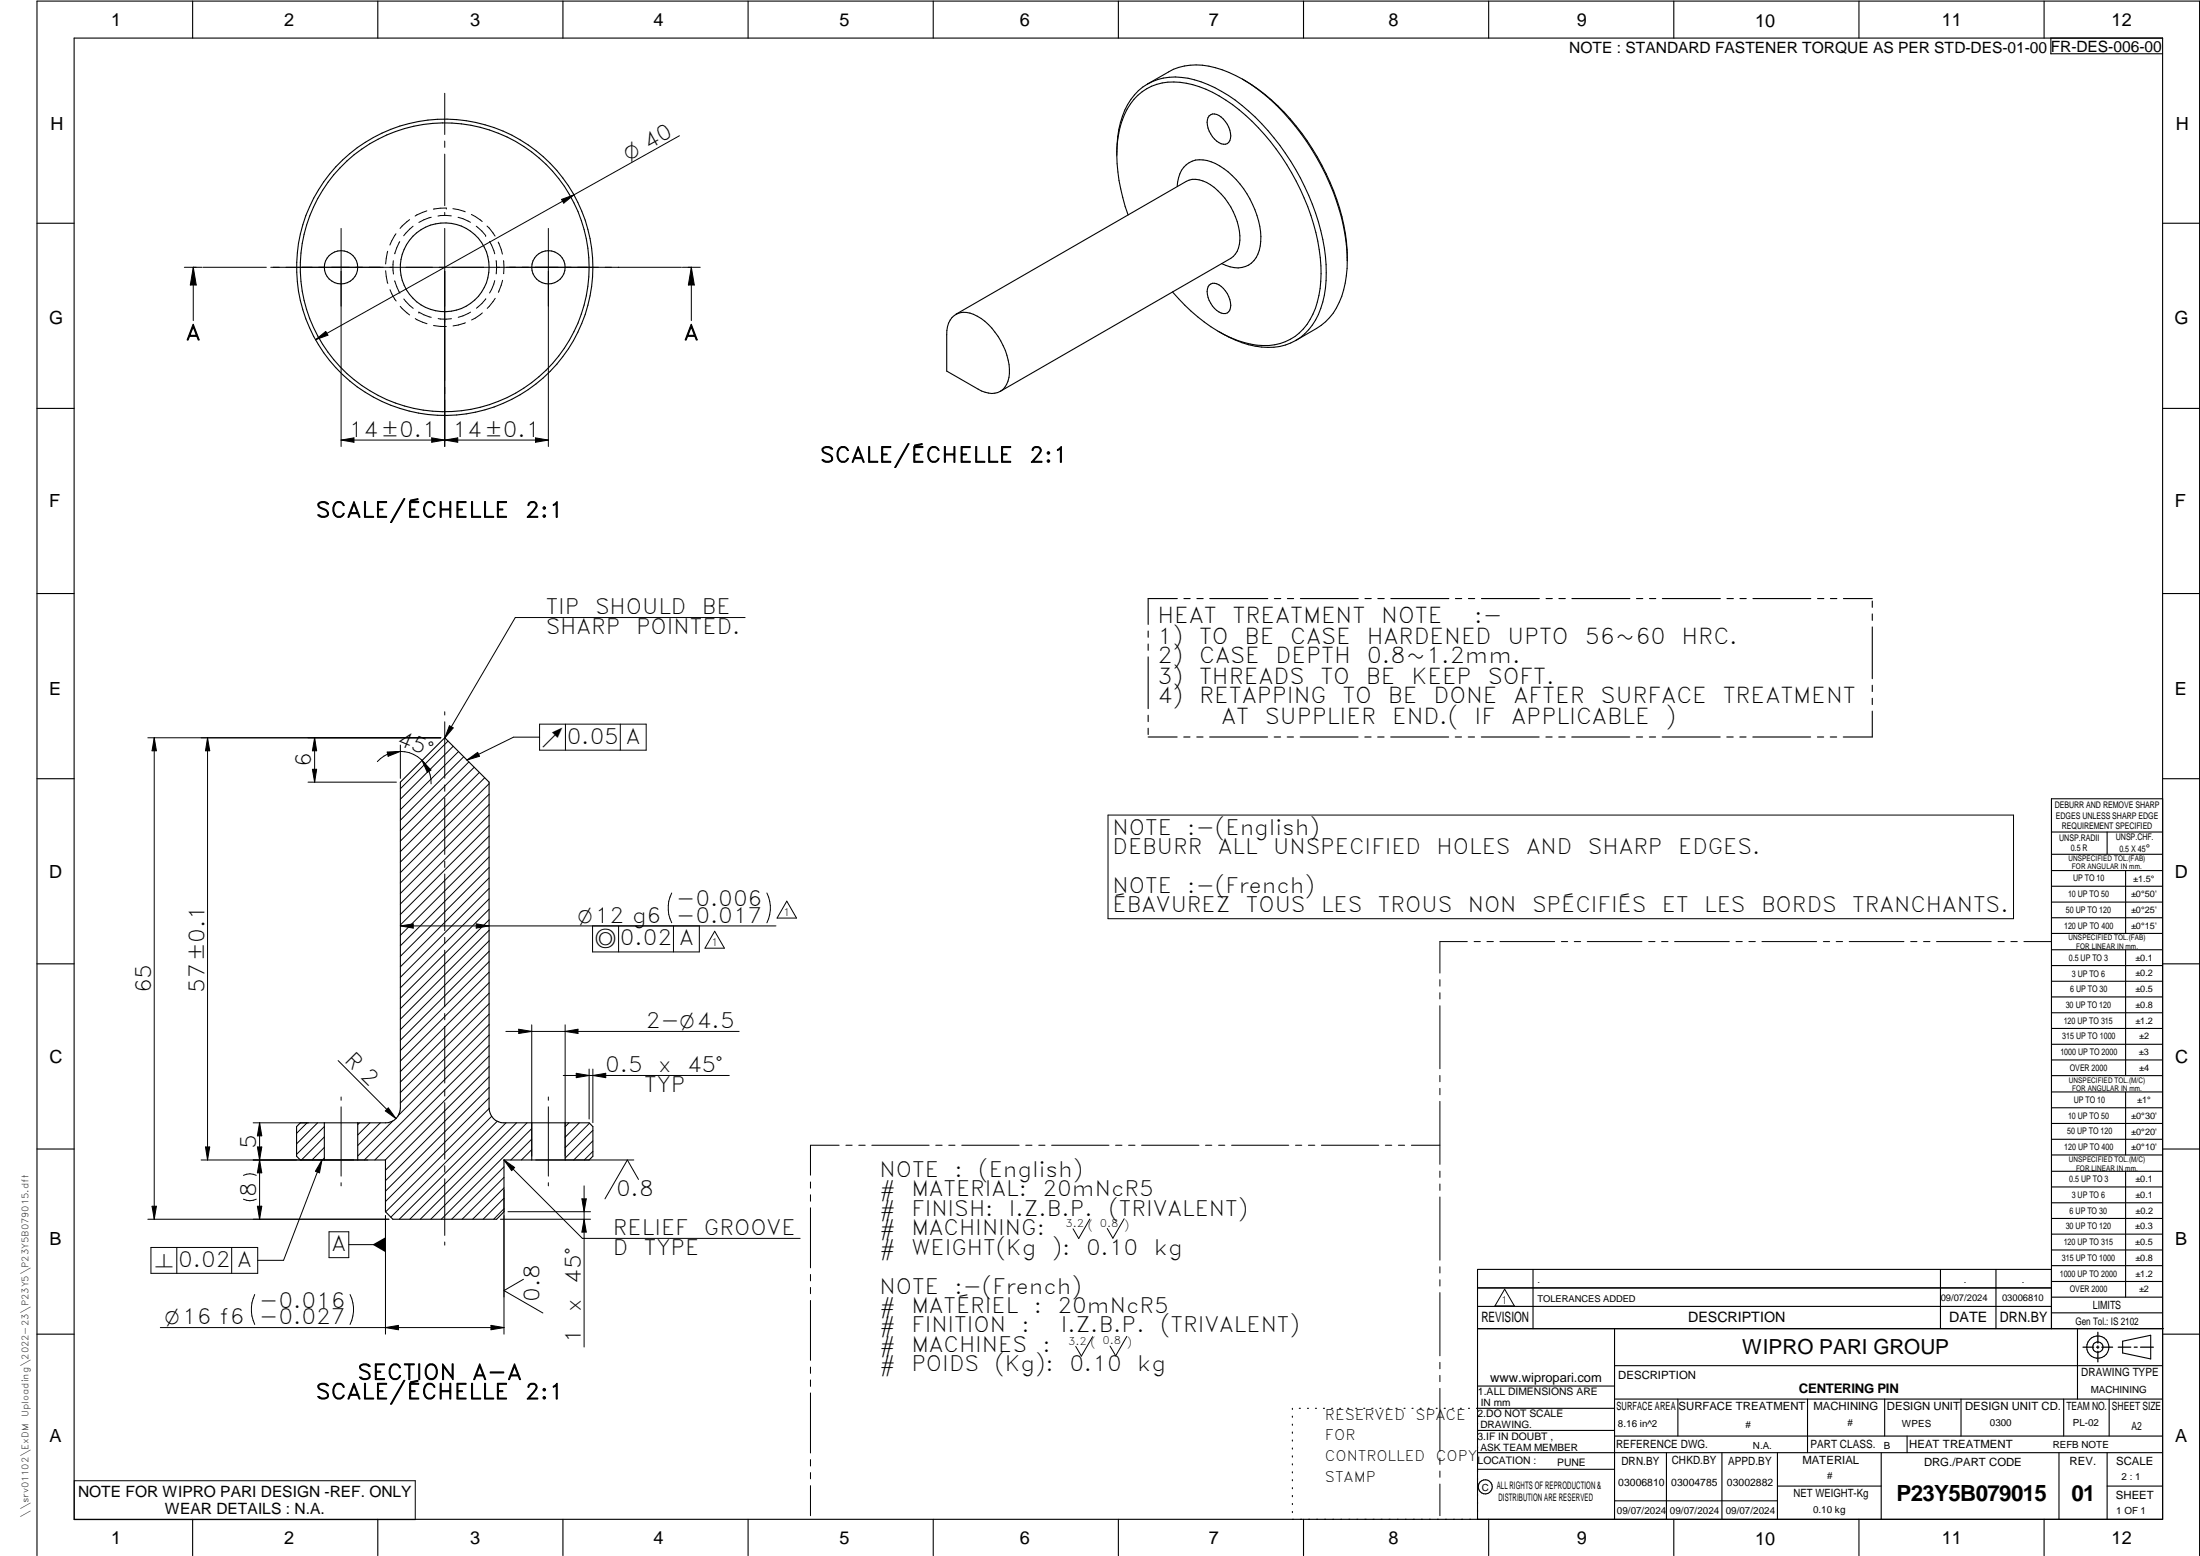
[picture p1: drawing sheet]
<svg xmlns="http://www.w3.org/2000/svg" width="594mm" height="420mm" viewBox="0 0 594 420" stroke-linecap="round" stroke-linejoin="round" font-family="sans-serif">
<g fill="none" stroke="#000" stroke-width=".3">
<path d="M20 10.3h564v400h-564zM52 .3v10M102 .3v10M152 .3v10M202 .3v10M252 .3v10M302 .3v10M352 .3v10M402 .3v10M452 .3v10M502 .3v10M552 .3v10"/>
<path d="M553.8 10.3v4.2h30.2M309.9 22.7a16.9 16.9 0 0 1 14.5-.6 48.2 48.2 0 0 1 21.2 17.1 62.5 62.5 0 0 1 12.5 32.3 26.1 26.1 0 0 1-3.7 16.3 14.2 14.2 0 0 1-4.5 4.1M309.9 22.7a16.9 16.9 0 0 0-7.8 12.2l-.4 4-.1 2.9M326.5 31.3a2.34 2.34 0 0 1 3.3 .3 6.3 6.3 0 0 1 2.3 6.4 1.86 1.86 0 0 1-2.9 .5 6.3 6.3 0 0 1-3-6.7zM335.5 21.4a58.8 58.8 0 0 1 23.6 27.8 51.1 51.1 0 0 1 4.7 21.2M335.5 21.4a23.9 23.9 0 0 0-15.7-3.6l-2.9 .9-7 4M335.5 21.4a58.7 58.7 0 0 1 21.3 23.4 57.3 57.3 0 0 1 7 25.6M304.6 58a44 44 0 0 1-2.5-21.9 16.3 16.3 0 0 1 8.9-12.8 18.4 18.4 0 0 1 14.6 .8 51.6 51.6 0 0 1 21.9 20.4 57.8 57.8 0 0 1 9.2 29.4 22.9 22.9 0 0 1-4.7 14.9 14.3 14.3 0 0 1-14.3 4.1 36.5 36.5 0 0 1-17.8-10.5l-3.3-3.6M317.9 50.4a7 7 0 0 1 4-6.9 9.3 9.3 0 0 1 8.6 2.1 24.7 24.7 0 0 1 9.9 19.6 6.8 6.8 0 0 1-5 7 8.6 8.6 0 0 1-5.5-1M10 60.3h10M326.5 77a2.34 2.34 0 0 1 3.3 .3 6.4 6.4 0 0 1 2.3 6.4 1.86 1.86 0 0 1-2.9 .5 6.3 6.3 0 0 1-3-6.7zM363.8 70.4a23.6 23.6 0 0 1-4.8 15.4 26.5 26.5 0 0 1-9.1 6.1"/>
<path d="M584 60.3h10M257.1 85.7a5.2 5.2 0 0 1 6.8-.3 18.5 18.5 0 0 1 8.7 15.5 5 5 0 0 1-4.8 5.4 8.5 8.5 0 0 1-3.7-1.2l-8.5-4.9v-9.8a6.9 6.9 0 0 1 1.5-4.7zM258.1 84.9l62.2-35.9a7 7 0 0 1 7.6 1.6 18.3 18.3 0 0 1 6.8 15.4 5.3 5.3 0 0 1-2.3 3.8l-62.3 35.9M329.2 89.6a24.1 24.1 0 0 0 16.4 4l1.5-.4 2.8-1.3M10 110.3h10M584 110.3h10M10 160.3h10M310 170.4v1.7M310 173.9v1.7M310 177.4v13.9M317.9 161.6h-7.9v7M319.7 161.6h1.7"/>
<path d="M323.2 161.6h1.7M326.7 161.6h15.6M344.1 161.6h1.8M347.6 161.6h1.7M351.1 161.6h15.7M368.6 161.6h1.7M372.1 161.6h1.7M375.6 161.6h15.6M393 161.6h1.7M396.5 161.6h1.7M400 161.6h15.7M417.5 161.6h1.7"/>
<path d="M421 161.6h1.7M424.5 161.6h15.6M441.9 161.6h1.7M445.4 161.6h1.7M448.9 161.6h15.7M466.3 161.6h1.8M469.9 161.6h1.6M473.4 161.6h15.6M490.8 161.6h1.7M494.3 161.6h1.7M497.8 161.6h7.8M505.6 162.3v1.7"/>
<path d="M505.6 165.8v1.7M505.6 169.3v14M584 160.3h10M120.1 199.2l12 12v88a4 4 0 0 0 4 4h23l1 1v8l-1 1h-23v14l-2 2h-28l-2-2v-14h-23l-1-1v-8l1-1h23a4 4 0 0 0 4-4v-88zM310 193.1v1.8M310 196.6v1.7M310 199h7.9M319.7 199h1.6M323.2 199h1.7M326.6 199h15.7M344.1 199h1.7M347.6 199h1.7"/>
<path d="M351.1 199h15.6M368.5 199h1.7M372 199h1.8M375.5 199h15.7M393 199h1.7M396.5 199h1.7M400 199h15.6M417.4 199h1.7M420.9 199h1.7M424.4 199h15.7M441.9 199h1.7M445.4 199h1.7"/>
<path d="M448.9 199h15.6M466.3 199h1.7M469.8 199h1.7M473.3 199h15.6M490.8 199h1.7M494.2 199h1.8M505.6 192v7h-7.9M505.6 185v1.7M505.6 188.6v1.6M10 210.3h10M584 215.7h-30v143.1M584 210.3h10"/>
<path d="M554 224.7h30M554 230.7h30M554 235.1h30M554 239.3h30M569 224.7v6M574 235.1v17M554 243.6h30M554 247.8h30M554 252.1h30M554 256.5h30M574 256.5v33.9M10 260.3h10"/>
<path d="M554 260.7h30M554 265h30M554 269.2h30M554 273.5h30M554 277.7h30M584 260.3h10M554 282h30M554 286.2h30M554 290.4h30M554 294.9h30M554 299.1h30M574 294.9v17"/>
<path d="M10 310.3h10M87.6 303.2v10M96.6 303.2v10M143.6 303.2v10M152.6 303.2v10M554 303.4h30M554 307.6h30M554 311.9h30M554 316.3h30M574 316.3v34M584 310.3h10M554 320.5h30"/>
<path d="M554 324.8h30M554 329h30M554 333.2h30M554 337.5h30M399 358.8h185.2M399 352.8h155M399 347.8h155M414 342.8v16M436 358.8v51.5M524 342.8v16M539 342.8v16M554 341.8h30"/>
<path d="M554 346h30M554 350.3h30M554 354.5h30M554 342.8h-155v67.5M561 358.8v19M10 360.3h10M399 374.3h37M436 377.8h148M453.1 377.8v10M488.1 377.8v14.5M508.9 377.8v10M529.5 377.8v10"/>
<path d="M557.3 377.8v10M569.5 377.8v10M573.2 362.2l7.6-1.6v6.3l-7.6-1.6zM584 368.8h-148M584 360.3h10M349 380.3v.3M349 382.4v.3M349 384.6v.3M349 386.7v.3M349 388.8v.3M349 391v.3M349 393.1v.3"/>
<path d="M349 395.3v.3M349 397.4v.3M349 399.5v.3M350.9 380.3h.2M353.1 380.3h.2M355.2 380.3h.3M357.4 380.3h.3M359.6 380.3h.3M361.7 380.3h.3M363.9 380.3h.3M366.1 380.3h.3M368.3 380.3h.2"/>
<path d="M370.4 380.3h.3M372.6 380.3h.3M374.8 380.3h.3M376.9 380.3h.4M379.1 380.3h.3M381.3 380.3h.3M383.4 380.3h.4M385.6 380.3h.3M387.8 380.3h.3M390 380.3h.3M392.2 380.3h.3M394.3 380.3h.3"/>
<path d="M396.5 380.3h.3M398.7 380.3h37.3M399 396.7h37M399 392.3h185M399 386.2h37M436 387.8h148M450 392.3v18M465 392.3v18M480 392.3v18M508 392.3v18M515 387.8v4.5M556 392.3v18"/>
<path d="M569 392.3v18M52 410.3v9.7M102 410.3v9.7M152 410.3v9.7M202 410.3v9.7M252 410.3v9.7M302 410.3v9.7M349 401.7v.3M349 403.8v.4M349 406v.3M349 408.1v.3M352 410.3v9.7"/>
<path d="M402 410.3v9.7M436 405.3h44M452 410.3v9.7M480 401.3h28M502 410.3v9.7M552 410.3v9.7M569 401.3h15M10 420v-419.7h584v419.7"/>
<circle cx="92.1" cy="72.2" r="4.5"/>
<circle cx="120.1" cy="72.2" r="12"/>
<circle cx="120.1" cy="72.2" r="39"/>
<circle cx="120.1" cy="72.2" r="40"/>
<circle cx="148.1" cy="72.2" r="4.5"/>
<circle cx="566.5" cy="363.7" r="1.39"/>
<circle cx="566.5" cy="363.8" r="3"/>
<circle cx="401.1" cy="401.5" r="1.9"/>
</g>
<g fill="none" stroke="#000" stroke-width=".27">
<path d="M120.1 25.2v11.1M120.1 38.1v1.7M183.5 36.7l-28.5 15.9M110.6 59.3l-2.6 2.4M115.3 56.9l-3.2 1.4M116.5 58.7l-2 .7-1.4 .7M120.1 41.6v13.9M120.1 57.4v.8M120.5 56.2h.1M120.5 56.2l-3.5 .3M121.9 58.3l-1.4-.1-2.2 .1M122.3 56.3l3.3 .9"/>
<path d="M123.7 58.7l1.3 .4 2 .9M127.3 57.9l2.9 1.9M151.6 53.8l3.4-1.2-2.8 2.3zM155 52.6l-69.8 39.1M49.8 72.2h4.8M52.2 72.2v14.4M52.2 72.2l.8 4.8h-1.6zM54.8 72.2h17.1M73.1 72.2h110.9M92.1 61.7v58.9M104.1 73.1l.6 3.4M104.7 67.9l-.6 3.4"/>
<path d="M105.3 78.2l1.7 3.1M106.2 70.4v3.6M106.6 75.8l1.4 3.4M106.9 63.1l-1.6 3.1M107.9 65.2l-1.3 3.3M111.5 61.1l-2.5 2.6M120.1 61.7v58.9M128.6 61.1l2.5 2.5M131.1 63.6h.1M131.5 61l2.2 2.8M132.2 65.2l1.4 3.3M133.6 75.8l-1.4 3.3"/>
<path d="M134 70.4v3.6M134.5 65.4l1.2 3.2M135.7 75.7l-1.1 3.3M136 70.4v3.5M148.1 61.7v58.9M184.3 72.2h4.8M186.7 72.2l.8 4.8h-1.6zM186.7 72.2v14.4M85.2 91.7l2.8-2.2 .6 1zM108.1 82.7l2.5 2.3M109 80.7l2.6 2.6M112.1 86l3.2 1.4"/>
<path d="M113.1 84.3l1.4 .7 2 .7M113.1 84.3h.1M117.1 87.9l3.4 .3M118.3 86l2.2 .2 1.4-.1M125.7 87.2l-3.4 .8M127.1 84.3l-2.1 1-1.3 .4M130.3 84.5l-3 1.9M131.2 80.7l-1.1 1.3-1.5 1.2M133.7 80.6l-2.1 2.7M92.1 118.8h56M92.1 118.8l3.5-.6v1.2zM116.6 118.2v1.2l7-1.2v1.2z"/>
<path d="M144.6 118.2l3.5 .6-3.5 .6zM201.2 166.8h-62.1l-19 32.5M39.9 199.2h79.1M41.6 199.2l.6 3.5h-1.1zM41.6 199.2v130M56 199.2v114M56 199.2l.6 3.5h-1.1zM85 199.2v12M85 199.2l.5 3.5h-1.1zM120.1 192.2v.9M120.1 194.9v15.2M121.4 196l1 .6-2.3 2.7z"/>
<path d="M145.7 199.1h-7l-12.6 6.1M145.7 195.5h28.8v7.1h-28.8zM152.7 195.5v7.1M167.5 195.5v7.1M83.2 211.2h23.9M84.4 207.7h1.1l-.5 3.5zM104.6 203.1l3.5-.2-3.3 1.3zM108.1 202.9a8.3 8.3 0 0 1 8.3 8.8M108.1 201.2v9M108.1 202.9a8.3 8.3 0 0 0-6.2 2.8M114 205.3l2.4 2.6-1 .7zM120.1 212v1.7"/>
<path d="M120.1 215.4v15.3M121 200.1l-12.9 12.9M122.4 201.5l-14.3 14.3M123.8 202.9l-15.7 15.8M125.2 204.3l-17.1 17.2M126.1 205.2l2.9-2 .5 1zM126.6 205.7l-18.5 18.6M128.1 207.2l-20 19.9M129.4 208.6l-21.3 21.4M130.9 210l-22.8 22.8M132.1 211.6l-24 24M132.1 214.5l-24 23.9"/>
<path d="M132.1 217.3l-24 24M120.1 232.5v1.7M120.1 236v15.3M132.1 220.1l-24 24M132.1 222.9l-24 24M132.1 225.8l-24 24M132.1 228.6l-24 24M132.1 231.4l-24 24M132.1 234.2l-24 24M132.1 237.1l-24 24M132.1 239.9l-24 24M299.2 220.1h244.5v28h-244.5z"/>
<path d="M108.1 250h101.4M108.1 250l3.5-.5v1.1zM120.1 253.1v1.7M120.1 256.6v15.3M128.6 249.5l3.5 .5-3.5 .6zM132.1 254l-24 24M132.1 256.9l-24 24M132.1 259.7l-24 24M132.1 242.7l-24 24M132.1 245.5l-24 24M132.1 248.4l-24 24M132.1 251.2l-24 24"/>
<path d="M160 250v7h28.8v-7M167 250v7M181.4 241.1a9 9 0 0 0 0 8.1M181.9 250v7M193 251.5l2.6 4.5h-5.2zM207.1 241.1a9 9 0 0 1 0 8.1M212.5 243.3l2.6 4.6h-5.3zM396.2 254.3h-7.4v8.5M398.1 254.3h1.6M401.5 254.3h1.8M405 254.3h14.8M421.6 254.3h1.7"/>
<path d="M425.1 254.3h1.7M428.6 254.3h14.8M445.2 254.3h1.7M448.7 254.3h1.7M452.2 254.3h14.8M468.8 254.3h1.7M472.3 254.3h1.7M475.8 254.3h14.8M492.4 254.3h1.7M495.8 254.3h1.8M499.4 254.3h14.7M516 254.3h1.6"/>
<path d="M519.4 254.3h1.8M522.9 254.3h14.8M539.5 254.3h1.7M543 254.3h1.7M546.5 254.3h7.4M120.1 273.7v1.7M120.1 277.2v15.2M132.1 279.5l-33.7 33.7M132.1 262.5l-24 24M132.1 265.3l-24 24M132.1 276.6l-24.5 24.6M132.1 268.2l-24 24"/>
<path d="M132.1 271l-24 24M132.1 273.9l-24 23.9M136.6 278.5h63M140.1 277.9l3.5 .6-3.5 .6zM143.6 276.7v35.5M152.6 278.5l3.5-.6v1.2zM152.6 276.7v35.5M388.8 264.5v1.8M388.8 268.1v1.6M388.8 271.6v17M91.3 286.4l15.6 15.6M92.1 296.2v.9"/>
<path d="M92.1 298.9v18.7M104 300l.9-.8 2 2.8zM120.1 294.2v1.8M120.1 297.7v15.3M132.1 282.3l-30.9 30.9M132.1 288l-28 28M132.1 290.8l-28 28M132.1 293.6l-28 28M132.1 296.5l-28 27.9M132.1 285.2l-28.1 28M132.1 299.3l-28 27.9M148.1 296.2v.9"/>
<path d="M148.1 298.9v18.7M152.1 290.4h44.8M155.6 289.8l3.5 .6-3.5 .6zM159.1 288.7v13.5M160.1 290.4l3.5-.6v1.2zM160.1 288.7v14.4M388.8 290.4v1.7M388.8 293.9v1.7M388.8 297.4v17M54.3 313.2h45M55.5 309.7h1.1l-.6 3.5zM68.4 303.2h14.9"/>
<path d="M69.2 317.4a3.8 3.8 0 0 0-3.5 0M69.5 309.7h1.2l-.6 3.5zM70.1 313.2l.6 3.5h-1.2zM70.1 303.2l.6 3.5h-1.2zM70.1 303.2v26M82.9 303.2l-2.8 2.8M85.8 303.2l-5.7 5.7M86.9 313.2l-10.3 27.1h-7M86.9 313.2l-.6 3.5-1.1-.4zM87.6 312.7l-.5 .5M87.6 309.8l-3.4 3.4M87.6 304.2l-7.5 7.5"/>
<path d="M87.6 307l-6.2 6.2M92.1 319.4v.8M97.1 303.2l-.5 .5M99.9 303.2l-3.3 3.3M102.7 303.2l-6.1 6.1M106.1 302.7l-9.5 9.5M120.1 314.8v1.7M120.1 318.3v15.3M132.8 301.4l-27.3 27.3M134.3 302.8l-26.5 26.4M136.1 315.1l-14.1 14.1M136.1 317.9l-11.3 11.3"/>
<path d="M136.1 313.2l21.2 21.2h58.8M136.1 313.2l2.9 2.1-.8 .8zM136.6 303.2l-25.9 26M139.5 303.2l-26 26M142.3 303.2l-26 26M143.6 304.8l-24.4 24.4M143.6 310.4l-2.8 2.8M143.6 307.6l-5.6 5.6M144.6 313.2h26.5M148.1 319.4v.8M153.6 303.2l-1 1M156.5 303.2l-3.9 3.9"/>
<path d="M159.2 303.3l-6.6 6.6M160.1 305.2l-7.5 7.5M160.1 308.1l-5.2 5.1M160.1 310.9l-2.3 2.3M172.4 318.5l-3-5.3-6 10.5M218.9 319.2v1.6M226.6 309.2h-7.7v8.1M228.4 309.2h1.7M231.9 309.2h1.7M235.4 309.2h15.5M252.7 309.2h1.7M256.2 309.2h1.7"/>
<path d="M259.7 309.2h15.5M277 309.2h1.7M280.5 309.2h1.7M284 309.2h15.5M301.2 309.2h1.8M304.8 309.2h1.7M308.3 309.2h15.5M325.5 309.2h1.7M329.1 309.2h1.6M332.6 309.2h15.4M349.8 309.2h1.7M353.3 309.2h1.7"/>
<path d="M356.8 309.2h15.5M374.1 309.2h1.7M377.6 309.2h1.7M381.1 309.2h7.7M388.8 316.2v1.7M388.8 319.7v1.7M39.9 329.2h65.1M40.8 336.8h28.8v7h-28.8zM41.1 325.7h1.1l-.6 3.5zM47.7 336.8v7M62.6 336.8v7M69.2 323.8a3.8 3.8 0 0 1-3.5 0"/>
<path d="M69.5 325.7h1.2l-.6 3.5zM88.9 332.6h5.3v7h-5.3zM94.2 336.1h9.9M104.1 328.3v32M120.1 335.4v.8M135.1 329.2h24.4M136.1 320.8l-8.5 8.4M136.1 323.6l-5.6 5.6M136.1 326.4l-2.8 2.8M136.1 321.3v39M137.2 327.2h22.3M157.1 323.7h1.2l-.6 3.5z"/>
<path d="M157.7 329.2l.6 3.5h-1.2zM157.7 320.2v43.5M218.9 322.6v1.8M218.9 326.1v16.2M294.3 329.2l-3 5.2-1.5-2.6M303.6 329.1l-3.1 5.2-1.5-2.6M388.8 323.2v17.1M43.3 358.5h92.8M68.8 349.5a9.4 9.4 0 0 0 0 8.1M94.5 349.5a9.1 9.1 0 0 1 0 8.1M104.1 358.5l3.5-.6v1.2zM132.6 357.9l3.5 .6-3.5 .6z"/>
<path d="M141.3 345.4l-5.2 3.1 10.5 6M218.9 344.1v1.8M218.9 347.6v1.7M218.9 351.2v16.1M388.8 342.1v1.6M388.8 345.6v1.7M388.8 349v17.1M406.3 348.1l2.6 4.5h-5.2zM218.9 369.1v1.7M218.9 372.6v1.8M218.9 376.1v16.2M295.1 360.9l-3.1 5.3-1.5-2.6"/>
<path d="M304.3 360.8l-3 5.3-1.5-2.6M388.8 367.9v1.7M388.8 371.4v1.7M388.8 374.9v17M20.1 399.8h92v10.5h-92zM218.9 394.1v1.8M218.9 397.6v1.7M388.8 393.7v1.7M388.8 397.2v1.7M218.9 401.2v8.1M388.8 400.7v8.6"/>
</g>
<path d="M566.5 359.7v3M562.5 363.8h2.9M566.1 363.8h.7M566.5 363.4v.7M566.5 364.9v2.8M567.6 363.8h2.9M572 363.8h3.4M576.3 363.8h.8M578 363.8h3.5" fill="none" stroke="#000" stroke-width=".34"/>
<g fill="#000">
<path d="M151.6 53.8l3.4-1.2-2.8 2.3zM52.2 72.2l.8 4.8h-1.6zM186.7 72.2l.8 4.8h-1.6zM85.2 91.7l2.8-2.2 .6 1zM92.1 118.8l3.5-.6v1.2zM116.6 118.2l3.5 .6-3.5 .6zM120.1 118.8l3.5-.6v1.2zM144.6 118.2l3.5 .6-3.5 .6zM121.4 196l1 .6-2.3 2.7zM41.6 199.2l.6 3.5h-1.1zM56 199.2l.6 3.5h-1.1zM84.4 207.7h1.1l-.5 3.5z"/>
<path d="M85 199.2l.5 3.5h-1.1zM104.6 203.1l3.5-.2-3.3 1.3zM114 205.3l2.4 2.6-1 .7zM126.1 205.2l2.9-2 .5 1zM108.1 250l3.5-.5v1.1zM128.6 249.5l3.5 .5-3.5 .6zM140.1 277.9l3.5 .6-3.5 .6zM152.6 278.5l3.5-.6v1.2zM104 300l.9-.8 2 2.8zM155.6 289.8l3.5 .6-3.5 .6zM160.1 290.4l3.5-.6v1.2zM55.5 309.7h1.1l-.6 3.5z"/>
<path d="M70.1 313.2l.6 3.5h-1.2zM69.5 309.7h1.2l-.6 3.5zM70.1 303.2l.6 3.5h-1.2zM86.9 313.2l-.6 3.5-1.1-.4zM136.1 313.2l2.9 2.1-.8 .8zM41.1 325.7h1.1l-.6 3.5zM69.5 325.7h1.2l-.6 3.5zM100.6 336.1l3.5-2v4zM157.7 329.2l.6 3.5h-1.2zM157.1 323.7h1.2l-.6 3.5zM104.1 358.5l3.5-.6v1.2zM132.6 357.9l3.5 .6-3.5 .6z"/>
</g>
<g font-size="6">
<text x="512.1" y="405.2">P23Y5B079015</text>
<text x="559.4" y="405.2">01</text>
</g>
<g font-size="5.9">
<text x="312.5" y="168.4">HEAT</text>
<text x="312.5" y="173.8">1)</text>
<text x="323.8" y="173.8">TO</text>
<text x="332.8" y="168.4">TREATMENT</text>
<text x="336.1" y="173.8">BE</text>
<text x="348.4" y="173.8">CASE</text>
<text x="369.1" y="173.8">HARDENED</text>
<text x="373" y="168.4">NOTE</text>
<text x="398.1" y="168.4">:-</text>
<text x="407.1" y="173.8">UPTO</text>
<text x="427.9" y="173.8">56~60</text>
<text x="454.1" y="173.8">HRC.</text>
<text x="312.5" y="179.2">2)</text>
<text x="323.8" y="179.2">CASE</text>
<text x="344.5" y="179.2">DEPTH</text>
<text x="369.1" y="179.2">0.8~1.2mm.</text>
<text x="312.5" y="184.6">3)</text>
<text x="323.8" y="184.6">THREADS</text>
<text x="356.6" y="184.6">TO</text>
<text x="368.8" y="184.6">BE</text>
<text x="381.2" y="184.6">KEEP</text>
<text x="401.7" y="184.6">SOFT.</text>
<text x="312.5" y="190">4)</text>
<text x="323.8" y="190">RETAPPING</text>
<text x="362.5" y="190">TO</text>
<text x="374.8" y="190">BE</text>
<text x="387.1" y="190">DONE</text>
<text x="408.7" y="190">AFTER</text>
<text x="432.2" y="190">SURFACE</text>
<text x="465.2" y="190">TREATMENT</text>
<text x="329.7" y="195.4">AT</text>
<text x="341.6" y="195.4">SUPPLIER</text>
<text x="375.9" y="195.4">END.(</text>
<text x="398.2" y="195.4">IF</text>
<text x="408.1" y="195.4">APPLICABLE</text>
<text x="449.7" y="195.4">)</text>
</g>
<g font-size="5.7">
<text x="50.2" y="91.8">A</text>
<text x="184.7" y="91.8">A</text>
<text x="94.2" y="117.9">14±0.1</text>
<text x="122.2" y="117.9">14±0.1</text>
<text x="221.4" y="124.8">SCALE/ÉCHELLE</text>
<text x="277.9" y="124.8">2:1</text>
<text x="85.3" y="139.7">SCALE/ÉCHELLE</text>
<text x="141.8" y="139.7">2:1</text>
<text x="147.4" y="165.9">TIP</text>
<text x="160.7" y="165.9">SHOULD</text>
<text x="189.5" y="165.9">BE</text>
<text x="147.4" y="171.2">SHARP</text>
<text x="171.7" y="171.2">POINTED.</text>
<text x="106.9" y="200.8" transform="rotate(22 106.9 200.8)">45°</text>
<text x="153" y="200.8">0.05 A</text>
<text x="84.1" y="207.2" transform="rotate(-90 84.1 207.2)">6</text>
<text x="300.4" y="225.3">NOTE</text>
<text x="320.6" y="225.3">:-(English)</text>
<text x="300.4" y="230.6">DEBURR</text>
<text x="328.9" y="230.6">ALL</text>
<text x="343.8" y="230.6">UNSPECIFIED</text>
<text x="387.9" y="230.6">HOLES</text>
<text x="412.1" y="230.6">AND</text>
<text x="428.8" y="230.6">SHARP</text>
<text x="453.1" y="230.6">EDGES.</text>
<text x="182.6" y="244.6">-0.006</text>
<text x="300.4" y="241.1">NOTE</text>
<text x="320.6" y="241.1">:-(French)</text>
<text x="300.4" y="246.3">ÉBAVUREZ</text>
<text x="336.4" y="246.3">TOUS</text>
<text x="356.7" y="246.3">LES</text>
<text x="372.1" y="246.3">TROUS</text>
<text x="396.3" y="246.3">NON</text>
<text x="413.7" y="246.3">SPÉCIFIÉS</text>
<text x="448.8" y="246.3">ET</text>
<text x="460.2" y="246.3">LES</text>
<text x="475.5" y="246.3">BORDS</text>
<text x="500.2" y="246.3">TRANCHANTS.</text>
<text x="167.4" y="255.3">0.02 A</text>
<text x="40.8" y="268.2" transform="rotate(-90 40.8 268.2)">65</text>
<text x="55.2" y="268.1" transform="rotate(-90 55.2 268.1)">57±0.1</text>
<text x="174.4" y="277.6">2-O4.5</text>
<text x="92.8" y="286.6" transform="rotate(45 92.8 286.6)">R 2</text>
<text x="163.4" y="289.6">0.5</text>
<text x="177.7" y="289.6">x</text>
<text x="185.5" y="289.6">45°</text>
<text x="173.9" y="294.8">TYP</text>
<text x="69.2" y="310.2" transform="rotate(-90 69.2 310.2)">5</text>
<text x="237.5" y="317.8">NOTE</text>
<text x="257.7" y="317.8">:</text>
<text x="264.1" y="317.8">(English)</text>
<text x="69.2" y="323.2" transform="rotate(-90 69.2 323.2)">8</text>
<text x="166.4" y="322.8">0.8</text>
<text x="237.5" y="323">#</text>
<text x="246.1" y="323">MATERIAL:</text>
<text x="281.5" y="323">20mNcR5</text>
<text x="237.5" y="328.3">#</text>
<text x="246.1" y="328.3">FINISH:</text>
<text x="272.4" y="328.3">I.Z.B.P.</text>
<text x="299.3" y="328.3">(TRIVALENT)</text>
<text x="165.5" y="333.5">RELIEF</text>
<text x="190.1" y="333.5">GROOVE</text>
<text x="237.5" y="333.5">#</text>
<text x="246.1" y="333.5">MACHINING:</text>
<text x="89.5" y="337.9">A</text>
<text x="165.5" y="338.8">D</text>
<text x="173.8" y="338.8">TYPE</text>
<text x="237.5" y="338.8">#</text>
<text x="246.1" y="338.8">WEIGHT(Kg</text>
<text x="284" y="338.8">):</text>
<text x="293.3" y="338.8">0.10</text>
<text x="311.6" y="338.8">kg</text>
<text x="48.1" y="342.1">0.02 A</text>
<text x="156.8" y="346.6" transform="rotate(-90 156.8 346.6)">45°</text>
<text x="70" y="353.1">-0.016</text>
<text x="145.7" y="351.5" transform="rotate(-90 145.7 351.5)">0.8</text>
<text x="237.5" y="349.3">NOTE</text>
<text x="257.7" y="349.3">:-(French)</text>
<text x="156.8" y="354.4" transform="rotate(-90 156.8 354.4)">x</text>
<text x="237.5" y="354.5">#</text>
<text x="237.5" y="359.8">#</text>
<text x="246.1" y="359.8">FINITION</text>
<text x="246.1" y="354.5">MATÉRIEL</text>
<text x="275.8" y="359.8">:</text>
<text x="279.2" y="354.5">:</text>
<text x="285.6" y="354.5">20mNcR5</text>
<text x="286.4" y="359.8">I.Z.B.P.</text>
<text x="313.3" y="359.8">(TRIVALENT)</text>
<text x="156.8" y="362.5" transform="rotate(-90 156.8 362.5)">1</text>
<text x="237.5" y="365">#</text>
<text x="246.1" y="365">MACHINES</text>
<text x="281.5" y="365">:</text>
<text x="237.5" y="370.3">#</text>
<text x="246.1" y="370.3">POIDS</text>
<text x="268.5" y="370.3">(Kg):</text>
<text x="288.8" y="370.3">0.10</text>
<text x="307.1" y="370.3">kg</text>
<text x="85.3" y="377.8">SCALE/ÉCHELLE</text>
<text x="96.5" y="372.5">SECTION</text>
<text x="127.5" y="372.5">A-A</text>
<text x="141.8" y="377.8">2:1</text>
</g>
<text font-size="5.6" x="470.5" y="365.5">WIPRO PARI GROUP</text>
<g font-size="5.4">
<text x="169.7" y="43.3" transform="rotate(-29 169.7 43.3)">O 40</text>
<text x="146.4" y="200.8">^</text>
<text x="156" y="249.2">O12 g6 -0.017</text>
<text x="160.7" y="255.3">a</text>
<text x="41.9" y="342.1">n</text>
<text x="44.5" y="357.6">O16 f6 -0.027</text>
</g>
<g font-size="4.9">
<text x="30" y="6.9">1</text>
<text x="76.7" y="6.9">2</text>
<text x="127" y="6.9">3</text>
<text x="176.5" y="6.9">4</text>
<text x="226.7" y="6.9">5</text>
<text x="275.4" y="6.9">6</text>
<text x="326.4" y="6.9">7</text>
<text x="375" y="6.9">8</text>
<text x="425.8" y="6.9">9</text>
<text x="473.9" y="7.3">10</text>
<text x="524.3" y="6.9">11</text>
<text x="570.2" y="6.9">12</text>
<text x="13.6" y="35.1">H</text>
<text x="587.6" y="35.1">H</text>
<text x="13.2" y="87.5">G</text>
<text x="587.2" y="87.5">G</text>
<text x="13.2" y="137">F</text>
<text x="587.2" y="137">F</text>
<text x="13.2" y="187.6">E</text>
<text x="587.2" y="187.6">E</text>
<text x="13.2" y="237">D</text>
<text x="587.2" y="237">D</text>
<text x="13.4" y="287.1">C</text>
<text x="587.4" y="287.1">C</text>
<text x="13.4" y="336.2">B</text>
<text x="587.4" y="336.2">B</text>
<text x="13.4" y="389.3">A</text>
<text x="587.4" y="389.3">A</text>
<text x="30" y="416.9">1</text>
<text x="76.7" y="416.9">2</text>
<text x="127" y="416.9">3</text>
<text x="176.5" y="416.9">4</text>
<text x="226.7" y="416.9">5</text>
<text x="275.4" y="416.9">6</text>
<text x="326.4" y="416.9">7</text>
<text x="375" y="416.9">8</text>
<text x="425.8" y="416.9">9</text>
<text x="473.9" y="417.3">10</text>
<text x="524.3" y="416.9">11</text>
<text x="570.2" y="416.9">12</text>
</g>
<g font-size="4.2">
<text x="423.7" y="14.3">NOTE : STANDARD FASTENER TORQUE AS PER STD-DES-01-00</text>
<text x="553.8" y="14">FR-DES-006-00</text>
<text x="21.1" y="404.3">NOTE FOR WIPRO PARI DESIGN -REF. ONLY</text>
<text x="44.5" y="408.8">WEAR DETAILS : N.A.</text>
</g>
<g font-size="3.9">
<text x="400" y="357.1">REVISION</text>
<text x="455.9" y="357.1">DESCRIPTION</text>
<text x="526.4" y="357.1">DATE</text>
<text x="540" y="357.1">DRN.BY</text>
<text x="357.8" y="383.3">RESERVED</text>
<text x="382.3" y="383.3">SPACE</text>
<text x="357.8" y="388.9">FOR</text>
<text x="357.8" y="394.5">CONTROLLED</text>
<text x="387.8" y="394.5">COPY</text>
<text x="357.8" y="400">STAMP</text>
</g>
<text font-size="3.6" x="485.8" y="376.1">CENTERING PIN</text>
<text font-size="3.5" x="402.4" y="373.3">www.wipropari.com</text>
<g font-size="3.1">
<text x="565.1" y="353.5">LIMITS</text>
<text x="562" y="371.7">DRAWING TYPE</text>
<text x="437" y="372.3">DESCRIPTION</text>
<text x="436.5" y="380.8">SURFACE AREA</text>
<text x="453.3" y="380.8">SURFACE TREATMENT</text>
<text x="489.7" y="380.8">MACHINING</text>
<text x="509.5" y="380.8">DESIGN UNIT</text>
<text x="530.6" y="380.8">DESIGN UNIT CD.</text>
<text x="558" y="380.6">TEAM NO.</text>
<text x="570.3" y="380.7">SHEET SIZE</text>
<text x="575.6" y="386.1">A2</text>
<text x="436.4" y="391.1">REFERENCE DWG.</text>
<text x="437.8" y="395.5">DRN.BY</text>
<text x="451.4" y="395.4">CHKD.BY</text>
<text x="466.6" y="395.5">APPD.BY</text>
<text x="486.7" y="395.4">MATERIAL</text>
<text x="488.9" y="390.9">PART CLASS.</text>
<text x="515.6" y="390.9">HEAT TREATMENT</text>
<text x="519.6" y="395.9">DRG./PART CODE</text>
<text x="558.9" y="395.5">REV.</text>
<text x="571.4" y="395.6">SCALE</text>
<text x="484.3" y="404.2">NET WEIGHT-Kg</text>
<text x="571.4" y="404.7">SHEET</text>
</g>
<text font-size="3" x="579.5" y="230.1">°</text>
<g font-size="2.8">
<text x="211.4" y="247.2">1</text>
<text x="192" y="255.4">1</text>
<text x="287.7" y="331.3">3.2 ( 0.8 )</text>
<text x="405.3" y="352">1</text>
<text x="560.4" y="357.7">Gen Tol.: IS 2102</text>
<text x="288.5" y="363.1">3.2 ( 0.8 )</text>
<text x="399.1" y="376.6">1.ALL DIMENSIONS ARE</text>
<text x="399" y="382.7">2.DO NOT SCALE</text>
<text x="399" y="388.7">3.IF IN DOUBT ,</text>
<text x="399" y="395.4">LOCATION :</text>
<text x="420.5" y="396">PUNE</text>
<text x="404.2" y="402">ALL RIGHTS OF REPRODUCTION &amp;</text>
<text x="437" y="401.2">03006810</text>
<text x="451.3" y="401.2">03004785</text>
<text x="466.3" y="401.2">03002882</text>
<text x="404.7" y="405.4">DISTRIBUTION ARE RESERVED</text>
</g>
<g font-size="2.7">
<text x="564.6" y="376.2">MACHINING</text>
<text x="399.9" y="379.7">IN mm</text>
<text x="399.7" y="385.7">DRAWING.</text>
<text x="436.9" y="385.4">8.16 in^2</text>
<text x="471.4" y="385.5">#</text>
<text x="498.9" y="385">#</text>
<text x="513.6" y="385.3">WPES</text>
<text x="537.3" y="385.1">0300</text>
<text x="559.7" y="385.1">PL-02</text>
<text x="399.7" y="391.8">ASK TEAM MEMBER</text>
<text x="473.4" y="391.2">N.A.</text>
<text x="508.7" y="391.2">B</text>
<text x="554.3" y="391.1">REFB NOTE</text>
<text x="493.4" y="399.5">#</text>
<text x="572.8" y="399.7">2 : 1</text>
<text x="400.1" y="402.5">C</text>
<text x="436.6" y="408.7">09/07/2024</text>
<text x="450.9" y="408.8">09/07/2024</text>
<text x="466" y="408.9">09/07/2024</text>
<text x="489.6" y="408.5">0.10 kg</text>
<text x="571.4" y="408.7">1 OF 1</text>
</g>
<g font-size="2.5">
<text x="554.9" y="218.3">DEBURR AND REMOVE SHARP</text>
<text x="555.2" y="221">EDGES UNLESS SHARP EDGE</text>
<text x="556.1" y="227.1">UNSP.RADII</text>
<text x="556.8" y="223.8">REQUIREMENT SPECIFIED</text>
<text x="571.4" y="226.9">UNSP.CHF.</text>
<text x="559.2" y="229.9">0.5 R</text>
<text x="572.3" y="230.1">0.5 X 45</text>
<text x="559.8" y="238">UP TO 10</text>
<text x="576.1" y="238.1">±1.5°</text>
<text x="558.5" y="242.2">10 UP TO 50</text>
<text x="575.5" y="242.3">±0°50'</text>
<text x="557.4" y="250.7">120 UP TO 400</text>
<text x="557.9" y="246.5">50 UP TO 120</text>
<text x="575.5" y="250.7">±0°15'</text>
<text x="575.5" y="246.5">±0°25'</text>
<text x="558.7" y="259.4">0.5 UP TO 3</text>
<text x="559.5" y="263.7">3 UP TO 6</text>
<text x="576.6" y="263.6">±0.2</text>
<text x="576.6" y="259.4">±0.1</text>
<text x="559" y="267.9">6 UP TO 30</text>
<text x="576.6" y="267.9">±0.5</text>
<text x="557.8" y="272.2">30 UP TO 120</text>
<text x="576.6" y="272.2">±0.8</text>
<text x="556.9" y="280.7">315 UP TO 1000</text>
<text x="557.3" y="276.4">120 UP TO 315</text>
<text x="576.6" y="276.4">±1.2</text>
<text x="577.7" y="280.7">±2</text>
<text x="556.4" y="284.9">1000 UP TO 2000</text>
<text x="577.6" y="284.9">±3</text>
<text x="558.9" y="289.2">OVER 2000</text>
<text x="577.7" y="289.3">±4</text>
<text x="560" y="297.9">UP TO 10</text>
<text x="577.1" y="297.9">±1°</text>
<text x="558.5" y="302.1">10 UP TO 50</text>
<text x="575.5" y="302.1">±0°30'</text>
<text x="557.4" y="310.6">120 UP TO 400</text>
<text x="558.2" y="306.3">50 UP TO 120</text>
<text x="575.5" y="310.6">±0°10'</text>
<text x="575.5" y="306.4">±0°20'</text>
<text x="558.8" y="319.2">0.5 UP TO 3</text>
<text x="559.4" y="323.4">3 UP TO 6</text>
<text x="576.6" y="319.2">±0.1</text>
<text x="576.6" y="323.5">±0.1</text>
<text x="558.9" y="327.7">6 UP TO 30</text>
<text x="576.7" y="327.7">±0.2</text>
<text x="557.8" y="332">30 UP TO 120</text>
<text x="576.6" y="332">±0.3</text>
<text x="556.8" y="340.5">315 UP TO 1000</text>
<text x="557.3" y="336.3">120 UP TO 315</text>
<text x="576.6" y="336.3">±0.5</text>
<text x="576.6" y="340.5">±0.8</text>
<text x="415.2" y="346.4">.</text>
<text x="530.3" y="346.5">.</text>
<text x="545.9" y="346.4">.</text>
<text x="556.2" y="344.7">1000 UP TO 2000</text>
<text x="576.6" y="344.7">±1.2</text>
<text x="415.2" y="351.5">TOLERANCES ADDED</text>
<text x="524.1" y="351.3">09/07/2024</text>
<text x="540.6" y="351.4">03006810</text>
<text x="558.9" y="349">OVER 2000</text>
<text x="577.6" y="349">±2</text>
</g>
<g font-size="2.4">
<text x="7.7" y="382.7" transform="rotate(-90 7.7 382.7)">Uploading\2022-23\P23Y5\P23Y5B079015.dft</text>
<text x="7.7" y="409.8" transform="rotate(-90 7.7 409.8)">\\srv01102\ExDM</text>
</g>
<g font-size="2.1">
<text x="558.5" y="232.4">UNSPECIFIED TOL.(FAB)</text>
<text x="559.5" y="234.7">FOR ANGULAR IN mm.</text>
<text x="558.6" y="253.9">UNSPECIFIED TOL.(FAB)</text>
<text x="560.7" y="256.3">FOR LINEAR IN mm.</text>
<text x="558.7" y="292.3">UNSPECIFIED TOL.(M/C)</text>
<text x="559.6" y="294.7">FOR ANGULAR IN mm.</text>
<text x="558.7" y="313.7">UNSPECIFIED TOL.(M/C)</text>
<text x="560.6" y="316.1">FOR LINEAR IN mm.</text>
</g>
</svg>
